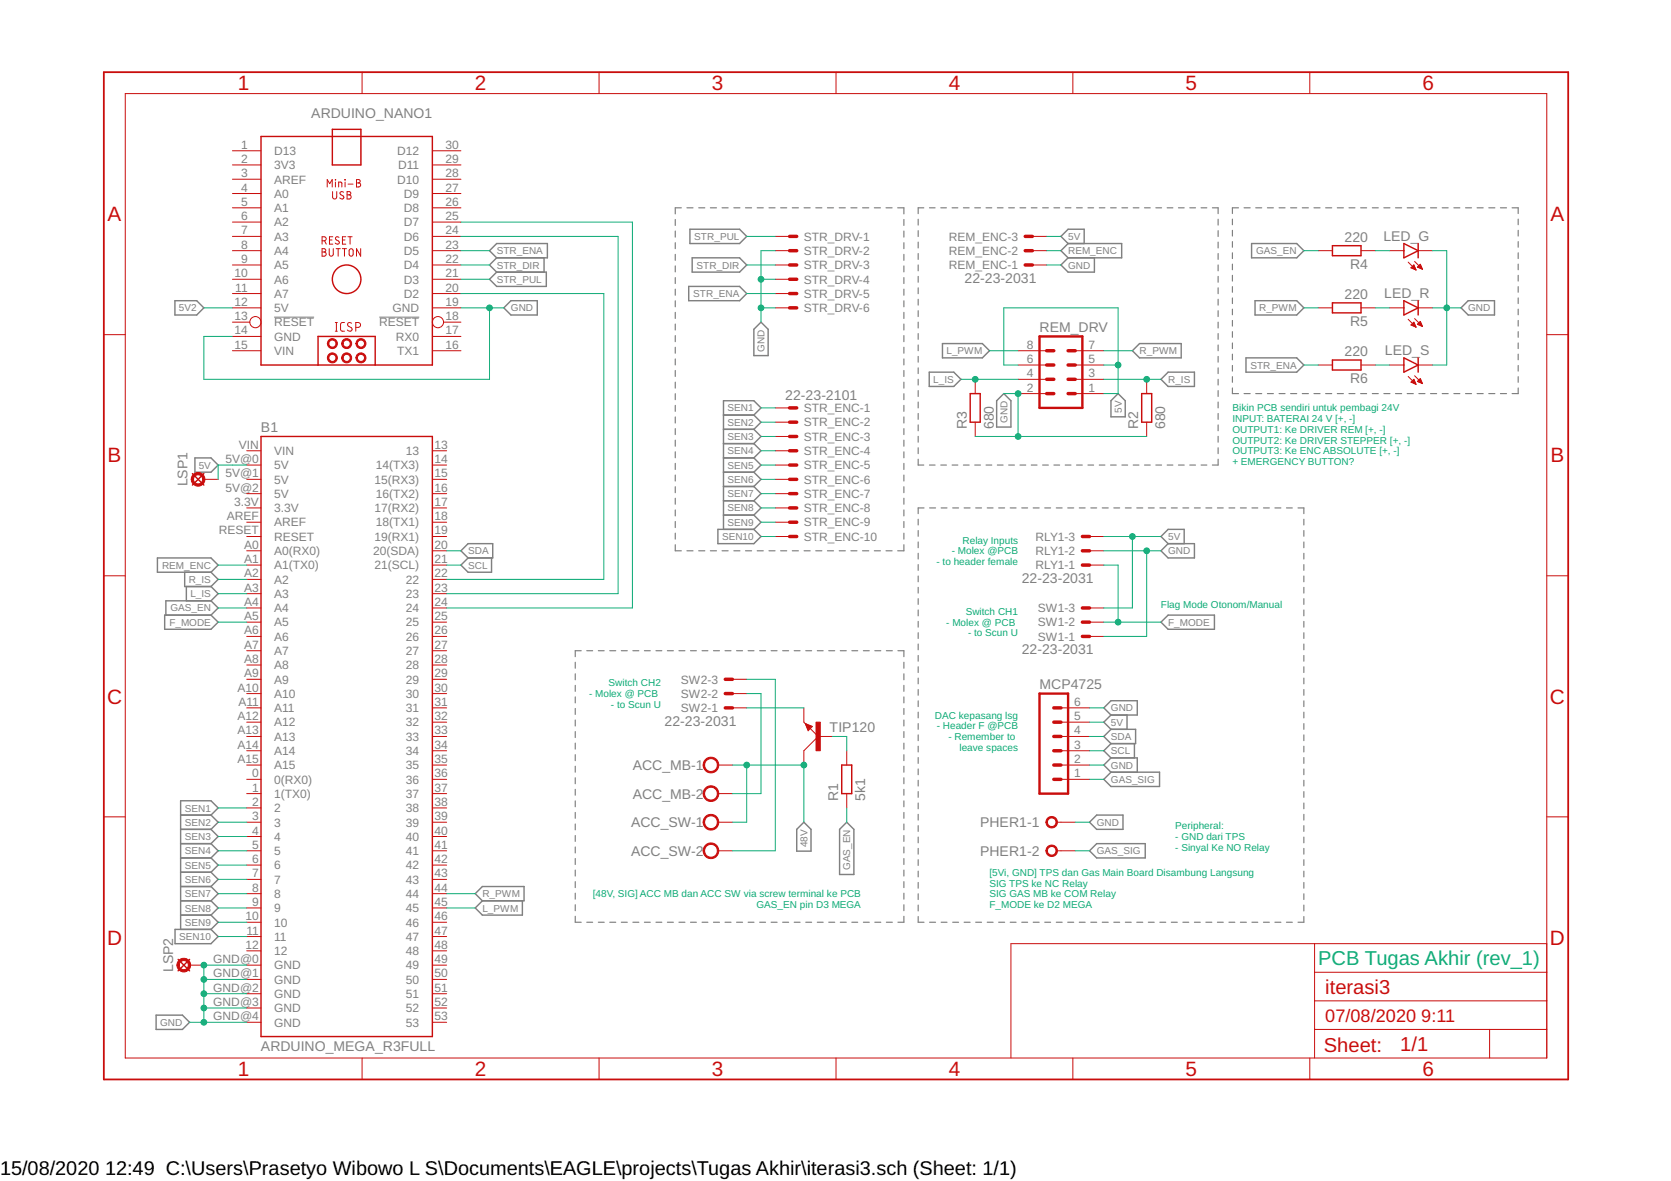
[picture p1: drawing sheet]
<svg xmlns="http://www.w3.org/2000/svg" width="297mm" height="210mm" viewBox="0 0 297 210" stroke-linecap="round" stroke-linejoin="round" font-family="sans-serif">
<g fill="none" stroke="#808080" stroke-width=".21">
<path d="M120 39v1.1M121.1 36.9h-1.1v1.1M122.1 36.9h1.1M124.2 36.9h1.1M126.3 36.9h1.1M128.4 36.9h1M130.5 36.9h1M132.5 36.9h1.1M134.6 36.9h1.1M136.7 36.9h1.1M138.8 36.9h1M140.8 36.9h1.1"/>
<path d="M142.9 36.9h1.1M145 36.9h1.1M147.1 36.9h1.1M149.2 36.9h1.1M151.3 36.9h1M153.3 36.9h1.1M155.4 36.9h1.1M157.5 36.9h1.1M159.6 36.9h1.1v1.1M160.7 39v1.1M163.2 39v1M164.2 36.9h-1v1.1"/>
<path d="M165.2 36.9h1M167.2 36.9h1M169.2 36.9h1.1M171.3 36.9h1M173.3 36.9h1M175.3 36.9h1M177.3 36.9h1M179.3 36.9h1M181.3 36.9h1M183.3 36.9h1M185.3 36.9h1.1M187.3 36.9h1.1"/>
<path d="M189.4 36.9h1M191.4 36.9h1M193.4 36.9h1M195.4 36.9h1M197.4 36.9h1M199.4 36.9h1M201.4 36.9h1.1M203.5 36.9h1M205.5 36.9h1M207.5 36.9h1M209.5 36.9h1M211.5 36.9h1"/>
<path d="M213.5 36.9h1M215.5 36.9h1v1.1M216.5 39v1M219.1 38.9v1M220.2 36.9h-1.1v1.1M221.1 36.9h1.1M223.2 36.9h1.1M225.3 36.9h1.1M227.4 36.9h1M229.4 36.9h1.1M231.5 36.9h1.1M233.6 36.9h1.1"/>
<path d="M235.6 36.9h1.1M237.7 36.9h1.1M239.8 36.9h1.1M241.9 36.9h1M243.9 36.9h1.1M246 36.9h1.1M248.1 36.9h1.1M250.1 36.9h1.1M252.2 36.9h1.1M254.3 36.9h1.1M256.4 36.9h1M258.4 36.9h1.1"/>
<path d="M260.5 36.9h1.1M262.6 36.9h1.1M264.6 36.9h1.1M266.7 36.9h1.1M268.8 36.9h1.1v1.1M269.9 38.9v1M120 41.1v1M120 43.1v1.1M120 45.2v1.1M120 47.3v1M120 49.3v1.1M120 51.4v1.1"/>
<path d="M120 53.5v1M120 55.5v1.1M120 57.6v1.1M120 59.6v1.1M160.7 41.1v1M160.7 43.1v1.1M160.7 45.2v1.1M160.7 47.3v1M160.7 49.3v1.1M160.7 51.4v1.1M160.7 53.5v1M160.7 55.5v1.1"/>
<path d="M160.7 57.6v1.1M160.7 59.6v1.1M163.2 41v1M163.2 43v1.1M163.2 45.1v1M163.2 47.1v1M163.2 49.1v1.1M163.2 51.2v1M163.2 53.2v1M163.2 55.2v1.1M163.2 57.3v1M163.2 59.3v1"/>
<path d="M216.5 41v1M216.5 43v1.1M216.5 45.1v1M216.5 47.1v1M216.5 49.1v1.1M216.5 51.2v1M216.5 53.2v1M216.5 55.2v1.1M216.5 57.3v1M216.5 59.3v1M219.1 40.9v1.1M219.1 42.9v1"/>
<path d="M219.1 44.9v1.1M219.1 46.9v1M219.1 48.9v1.1M219.1 50.9v1M219.1 53v1M219.1 54.9v1M219.1 57v1M219.1 58.9v1M269.9 40.9v1.1M269.9 42.9v1M269.9 44.9v1.1M269.9 46.9v1"/>
<path d="M269.9 48.9v1.1M269.9 50.9v1M269.9 53v1M269.9 54.9v1M269.9 57v1M269.9 58.9v1M120 61.7v1.1M120 63.8v1.1M120 65.8v1.1M120 67.9v1.1M120 70v1M120 72.1v1"/>
<path d="M120 74.1v1.1M120 76.2v1M120 78.2v1.1M160.7 61.7v1.1M160.7 63.8v1.1M160.7 65.8v1.1M160.7 67.9v1.1M160.7 70v1M160.7 72.1v1M160.7 74.1v1.1M160.7 76.2v1M160.7 78.2v1.1"/>
<path d="M163.2 61.3v1M163.2 63.4v1M163.2 65.4v1M163.2 67.4v1M163.2 69.4v1.1M163.2 71.5v1M163.2 73.5v1M163.2 75.5v1.1M163.2 77.6v1M163.2 79.6v1M216.5 61.3v1M216.5 63.4v1"/>
<path d="M216.5 65.4v1M216.5 67.4v1M216.5 69.4v1.1M216.5 71.5v1M216.5 73.5v1M216.5 75.5v1.1M216.5 77.6v1M216.5 79.6v1M219.1 61v1M219.1 62.9v1M219.1 65v1M219.1 67v.9"/>
<path d="M219.1 69v1h1.1M221.1 70h1.1M223.2 70h1.1M225.3 70h1.1M227.4 70h1M229.4 70h1.1M231.5 70h1.1M233.6 70h1.1M235.6 70h1.1M237.7 70h1.1M239.8 70h1.1M241.9 70h1"/>
<path d="M243.9 70h1.1M246 70h1.1M248.1 70h1.1M250.1 70h1.1M252.2 70h1.1M254.3 70h1.1M256.4 70h1M258.4 70h1.1M260.5 70h1.1M262.6 70h1.1M264.6 70h1.1M266.7 70h1.1"/>
<path d="M269.9 61v1M269.9 62.9v1M269.9 65v1M269.9 67v.9M269.9 69v1h-1.1M120 80.3v1.1M120 82.4v1M120 84.4v1.1M120 86.5v1.1M120 88.6v1M120 90.6v1.1M120 92.7v1.1"/>
<path d="M120 94.8v1M120 96.8v1.1h1.1M122.1 97.9h1.1M124.2 97.9h1.1M126.3 97.9h1.1M128.4 97.9h1M130.5 97.9h1M132.5 97.9h1.1M134.6 97.9h1.1M136.7 97.9h1.1M138.8 97.9h1M140.8 97.9h1.1"/>
<path d="M142.9 97.9h1.1M145 97.9h1.1M147.1 97.9h1.1M149.2 97.9h1.1M151.3 97.9h1M153.3 97.9h1.1M155.4 97.9h1.1M157.5 97.9h1.1M160.7 80.3v1.1M160.7 82.4v1M160.7 84.4v1.1M160.7 86.5v1.1"/>
<path d="M160.7 88.6v1M160.7 90.6v1.1M160.7 92.7v1.1M160.7 94.8v1M160.7 96.8v1.1h-1.1M163.2 81.6v1.1h1M163.2 92.3v1M163.2 94.3v1M163.2 96.3v1M163.2 98.3v1.1M164.3 90.3h-1.1v1M165.2 82.7h1"/>
<path d="M165.2 90.3h1.1M167.2 82.7h1M167.3 90.3h1M169.2 82.7h1.1M169.4 90.3h1M171.3 82.7h1M171.4 90.3h1M173.3 82.7h1M173.4 90.3h1.1M175.3 82.7h1M175.5 90.3h1M177.3 82.7h1"/>
<path d="M177.5 90.3h1.1M179.3 82.7h1M179.6 90.3h1M181.3 82.7h1M181.6 90.3h1.1M183.3 82.7h1M183.7 90.3h1M185.3 82.7h1.1M185.7 90.3h1.1M187.3 82.7h1.1M187.8 90.3h1M189.4 82.7h1"/>
<path d="M189.8 90.3h1.1M191.4 82.7h1M191.9 90.3h1M193.4 82.7h1M193.9 90.3h1M195.4 82.7h1M195.9 90.3h1.1M197.4 82.7h1M198 90.3h1M199.4 82.7h1M200 90.3h1.1M201.4 82.7h1.1"/>
<path d="M202.1 90.3h1M203.5 82.7h1M204.1 90.3h1.1M205.5 82.7h1M206.2 90.3h1M207.5 82.7h1M208.2 90.3h1.1M209.5 82.7h1M210.3 90.3h1M211.5 82.7h1M212.3 90.3h1.1M213.5 82.7h1"/>
<path d="M214.4 90.3h1M216.4 90.3h1M216.5 81.6v1.1h-1M218.5 90.3h1M220.5 90.3h1.1M222.5 90.3h1.1M224.6 90.3h1M226.6 90.3h1.1M228.7 90.3h1M230.7 90.3h1.1v1M231.8 92.3v1M231.8 94.3v1"/>
<path d="M231.8 96.3v1M231.8 98.3v1.1M102.3 117.7v1.1M102.3 119.8v1M103.3 115.7h-1v1M104.3 115.7h1M106.4 115.7h1M108.4 115.7h1.1M110.4 115.7h1.1M112.5 115.7h1.1M114.6 115.7h1M116.6 115.7h1"/>
<path d="M118.6 115.7h1.1M120.7 115.7h1.1M122.7 115.7h1.1M124.8 115.7h1M126.8 115.7h1.1M128.9 115.7h1M130.9 115.7h1.1M133 115.7h1M135 115.7h1.1M137.1 115.7h1M139.1 115.7h1.1M141.2 115.7h1"/>
<path d="M143.2 115.7h1.1M145.3 115.7h1M147.3 115.7h1.1M149.4 115.7h1M151.4 115.7h1.1M153.5 115.7h1M155.5 115.7h1.1M157.6 115.7h1M159.6 115.7h1.1v1M160.7 117.7v1.1M160.7 119.8v1M163.2 100.4v1"/>
<path d="M163.2 102.4v1M163.2 104.4v1M163.2 106.4v1M163.2 108.4v1.1M163.2 110.4v1.1M163.2 112.5v1M163.2 114.5v1M163.2 116.5v1M163.2 118.5v1M231.8 100.4v1M231.8 102.4v1M231.8 104.4v1"/>
<path d="M231.8 106.4v1M231.8 108.4v1.1M231.8 110.4v1.1M231.8 112.5v1M231.8 114.5v1M231.8 116.5v1M231.8 118.5v1M102.3 121.8v1.1M102.3 123.9v1M102.3 125.9v1.1M102.3 128v1M102.3 130v1.1"/>
<path d="M102.3 132.1v1M102.3 134.1v1.1M102.3 136.2v1M102.3 138.2v1.1M160.7 121.8v1.1M160.7 123.9v1M160.7 125.9v1.1M160.7 128v1M160.7 130v1.1M160.7 132.1v1M160.7 134.1v1.1M160.7 136.2v1"/>
<path d="M160.7 138.2v1.1M163.2 120.5v1M163.2 122.6v1M163.2 124.6v1M163.2 126.6v1M163.2 128.6v1M163.2 130.6v1M163.2 132.6v1M163.2 134.6v1.1M163.2 136.7v1M163.2 138.7v1M231.8 120.5v1"/>
<path d="M231.8 122.6v1M231.8 124.6v1M231.8 126.6v1M231.8 128.6v1M231.8 130.6v1M231.8 132.6v1M231.8 134.6v1.1M231.8 136.7v1M231.8 138.7v1M102.3 140.3v1M102.3 142.3v1.1M102.3 144.4v1"/>
<path d="M102.3 146.5v1M102.3 148.5v1M102.3 150.5v1.1M102.3 152.6v1M102.3 154.6v1.1M102.3 156.7v1.1M102.3 158.7v1.1M160.7 140.3v1M160.7 142.3v1.1M160.7 144.4v1M160.7 146.5v1M160.7 148.5v1"/>
<path d="M160.7 150.5v1.1M160.7 152.6v1M160.7 154.6v1.1M160.7 156.7v1.1M160.7 158.7v1.1M163.2 140.7v1M163.2 142.7v1M163.2 144.7v1.1M163.2 146.7v1.1M163.2 148.8v1M163.2 150.8v1M163.2 152.8v1"/>
<path d="M163.2 154.8v1.1M163.2 156.8v1.1M163.2 158.9v1M231.8 140.7v1M231.8 142.7v1M231.8 144.7v1.1M231.8 146.7v1.1M231.8 148.8v1M231.8 150.8v1M231.8 152.8v1M231.8 154.8v1.1M231.8 156.8v1.1"/>
<path d="M231.8 158.9v1M102.3 162.9v1h1M102.3 160.8v1.1M104.3 163.9h1M106.4 163.9h1M108.4 163.9h1.1M110.4 163.9h1.1M112.5 163.9h1.1M114.6 163.9h1M116.6 163.9h1M118.6 163.9h1.1M120.7 163.9h1.1"/>
<path d="M122.7 163.9h1.1M124.8 163.9h1M126.8 163.9h1.1M128.9 163.9h1M130.9 163.9h1.1M133 163.9h1M135 163.9h1.1M137.1 163.9h1M139.1 163.9h1.1M141.2 163.9h1M143.2 163.9h1.1M145.3 163.9h1"/>
<path d="M147.3 163.9h1.1M149.4 163.9h1M151.4 163.9h1.1M153.5 163.9h1M155.5 163.9h1.1M157.6 163.9h1M160.7 162.9v1h-1.1M160.7 160.8v1.1M163.2 160.9v1M163.2 162.9v1h1.1M165.2 163.9h1.1M167.3 163.9h1"/>
<path d="M169.4 163.9h1M171.4 163.9h1M173.4 163.9h1.1M175.5 163.9h1M177.5 163.9h1.1M179.6 163.9h1M181.6 163.9h1.1M183.7 163.9h1M185.7 163.9h1.1M187.8 163.9h1M189.8 163.9h1.1M191.9 163.9h1"/>
<path d="M193.9 163.9h1M195.9 163.9h1.1M198 163.9h1M200 163.9h1.1M202.1 163.9h1M204.1 163.9h1.1M206.2 163.9h1M208.2 163.9h1.1M210.3 163.9h1M212.3 163.9h1.1M214.4 163.9h1M216.4 163.9h1"/>
<path d="M218.5 163.9h1M220.5 163.9h1.1M222.5 163.9h1.1M224.6 163.9h1M226.6 163.9h1.1M228.7 163.9h1M231.8 160.9v1M231.8 162.9v1h-1.1"/>
</g>
<path d="M48.7 56.4h7.1M67.4 56.4h7.1" fill="none" stroke="#808080" stroke-width=".18"/>
<g fill="none" stroke="#808080" stroke-width=".25">
<path d="M31.1 53.4h3.9l1.2 1.3-1.2 1.3h-3.9zM87 44.6l1.3-1.3h9v2.5h-9zM88.3 48.4h8.8v2.5h-8.8l-1.3-1.3zM88.3 45.8l-1.3 1.3 1.3 1.3M89.6 54.7l1.2-1.3h4.7v2.6h-4.7zM96.7 45.8v2.6M122.4 50.9h9.1l1.2 1.3-1.2 1.2h-9.1zM122.6 40.7h8.9l1.2 1.3-1.2 1.3h-8.9zM123 45.8h8.5l1.2 1.3-1.2 1.3h-8.5zM135.3 57.3l1.2 1.2v4.7h-2.5v-4.7zM189.9 43.3l-1.3-1.3 1.3-1.3h2.8v2.6M189.9 43.3h9.5v2.5h-9.5"/>
<path d="M189.9 45.8l-1.3 1.3 1.3 1.3h4.6v-2.6M189.9 43.3l-1.3 1.3 1.3 1.2M222.5 43.3h8l1.3 1.3-1.3 1.2h-8zM223.1 53.4h7.4l1.3 1.3-1.3 1.3h-7.4zM261 53.4h4.7v2.6h-4.7l-1.3-1.3zM128.6 73.8h5.4M128.6 76.3h5.4M128.6 78.8h5.4M134 78.8l1.3 1.3-1.3 1.3M134 73.8l1.3-1.3-1.3-1.3h-5.4v22.9M134 73.8l1.3 1.2-1.3 1.3M134 76.3l1.3 1.3-1.3 1.2"/>
<path d="M165.2 66.1h4.3l1.3 1.3-1.3 1.3h-4.3zM167.5 61.1h7.1l1.3 1.2-1.3 1.3h-7.1zM178.4 70l1.3 1.2v4.7h-2.5v-4.7zM198.8 70l1.2 1.2v2.9h-2.5v-2.9zM202.6 61.1h7.4v2.5h-7.4l-1.3-1.3zM206.4 67.4l1.2-1.3h4.7v2.6h-4.7zM221.5 63.6h9l1.3 1.3-1.3 1.2h-9zM28 99.2h9.5l1.3 1.2-1.3 1.3h-9.5zM34.6 81.4h2.9l1.3 1.3-1.3 1.2h-2.9zM81.9 97.9l1.3-1.3h4.4v2.6h-4.4zM83.2 99.2l-1.3 1.2 1.3 1.3h4.2v-2.5M127.6 94.1h6.4l1.3 1.3-1.3 1.2h-6.4z"/>
<path d="M128.6 83.9h5.4M128.6 81.4h5.4M128.6 86.5h5.4M128.6 89h5.4M128.6 91.5h5.4M134 81.4l1.3 1.3-1.3 1.2M134 83.9l1.3 1.3-1.3 1.3M134 86.5l1.3 1.2-1.3 1.3M134 89l1.3 1.3-1.3 1.2M134 91.5l1.3 1.3-1.3 1.3M207.6 96.6l-1.2-1.2 1.2-1.3h2.9v2.5M207.6 96.6h4.7v2.6h-4.7l-1.2-1.3z"/>
<path d="M29.3 109.3h8.2l1.3 1.3-1.3 1.2h-8.2zM32.8 101.7v2.5h4.7M33.1 104.2v2.6M37.5 104.2l1.3 1.3-1.3 1.3M37.5 106.8l1.3 1.3-1.3 1.2M37.5 106.8h-8v2.5M37.5 101.7l1.3 1.3-1.3 1.2M206.4 110.6l1.2-1.3h8.3v2.5h-8.3zM196.2 125.8l1.3-1.3h4.7v2.6h-4.7zM197.5 127.1l-1.3 1.3 1.3 1.2M197.5 129.6h4.4v2.6h-4.4M197.5 134.7l-1.3 1.3 1.3 1.2"/>
<path d="M197.5 134.7h4.7v2.5M197.5 137.2h8.6v2.6h-8.6l-1.3-1.3zM197.5 129.6l-1.3 1.3 1.3 1.3M197.5 132.2l-1.3 1.2 1.3 1.3M200.3 127.1v2.5M201.7 132.2v2.5M32.1 144.9h5.4M32.1 147.4h5.4M32.1 149.9h5.4M32.1 152.5h5.4M32.1 157.6h5.4M32.1 155h5.4"/>
<path d="M37.5 144.9l1.3 1.2-1.3 1.3M37.5 144.9l1.3-1.3-1.3-1.3h-5.4v22.9M37.5 147.4l1.3 1.3-1.3 1.2M37.5 149.9l1.3 1.3-1.3 1.3M37.5 152.5l1.3 1.3-1.3 1.2M37.5 155l1.3 1.3-1.3 1.3M37.5 157.6l1.3 1.2-1.3 1.3M84.5 158.8l1.2-1.2h7.5v2.5h-7.5zM142.9 146.1l1.3 1.3v3.9h-2.6v-3.9zM150.5 146.1l1.3 1.3v8h-2.6v-8zM193.7 146.1l1.2-1.2h4.7v2.5h-4.7zM193.7 151.2l1.2-1.3h8.7v2.6h-8.7z"/>
<path d="M31.1 165.2h6.4l1.3 1.3-1.3 1.2h-6.4zM32.1 160.1h5.4M32.1 162.6h5.4M37.5 160.1l1.3 1.3-1.3 1.2M37.5 162.6l1.3 1.3-1.3 1.3M85.7 160.1l-1.2 1.3 1.2 1.2h7.2v-2.5M27.7 180.4h4.7l1.3 1.3-1.3 1.3h-4.7z"/>
</g>
<path d="M184.8 59.8h7.6v12.7h-7.6zM184.8 123.3h5.1v17.8h-5.1z" fill="none" stroke="#c90d0c" stroke-width=".42"/>
<g fill="none" stroke="#c90d0c" stroke-width=".61">
<path d="M140.4 47.1h1.2M140.4 44.6h1.2M140.4 42h1.2M140.4 49.6h1.2M140.4 52.2h1.2M140.4 54.7h1.2M182.2 47.1h1.3M182.2 44.6h1.3M182.2 42h1.3M140.4 72.5h1.2M140.4 75h1.2M140.4 77.6h1.2"/>
<path d="M186.1 64.9h1.2M186.1 67.4h1.2M186.1 70h1.2M186.1 62.3h1.2M189.9 64.9h1.2M189.9 67.4h1.2M189.9 70h1.2M189.9 62.3h1.2M140.4 95.4h1.2M140.4 80.1h1.2M140.4 82.7h1.2M140.4 85.2h1.2"/>
<path d="M140.4 87.7h1.2M140.4 90.3h1.2M140.4 92.8h1.2M192.4 97.9h1.3M192.4 95.4h1.3M192.4 113.1h1.3M192.4 110.6h1.3M192.4 108.1h1.3M192.4 100.4h1.3M128.9 125.8h1.3M128.9 123.3h1.3M128.9 120.7h1.3"/>
<path d="M187.3 133.4h1.3M187.3 136h1.3M187.3 138.5h1.3M187.3 128.4h1.3M187.3 130.9h1.3M187.3 125.8h1.3"/>
</g>
<g fill="none" stroke="#c90d0c" stroke-width=".18">
<path d="M22.3 16.6h252.7v171.4h-252.7zM64.4 12.8v3.8M106.5 12.8v3.8M148.6 12.8v3.8M190.7 12.8v3.8M232.8 12.8v3.8M41.3 39.5h5.1M41.3 36.9h5.1M41.3 34.4h5.1M41.3 31.9h5.1M41.3 29.3h5.1M41.3 26.8h5.1"/>
<path d="M58.2 33.2v-1.3l.4 .7 .5-.7v1.3M59.1 34.1v.9a.37 .37 0 0 0 .4 .4 .37 .37 0 0 0 .4-.4v-.9M59.6 31.9l.1 .1zM59.6 32.4v.8M60.2 33.2v-.8l.5 .1 .1 .7M61.1 34.2l-.5-.1-.2 .2 .2 .3 .4 .2a.32 .32 0 0 1 0 .5 .32 .32 0 0 1-.5 0l-.1-.1M61.3 31.9l.1 .1zM61.3 32.4v.8M61.7 34.1l.6 .1 .1 .2-.3 .2a.37 .37 0 0 1 .3 .4 .37 .37 0 0 1-.3 .4h-.4zM61.7 34.6h.4M61.9 32.7h.9M63.4 31.9l.6 .1v.3l-.2 .2a.36 .36 0 0 1 .3 .4 .36 .36 0 0 1-.3 .3h-.4z"/>
<path d="M63.4 32.5h.4M76.9 39.5h5M76.9 36.9h5M76.9 34.4h5M76.9 31.9h5M76.9 29.3h5M76.9 26.8h5M18.5 59.5h3.8M41.3 59.8h5.1M41.3 57.3h3.1M41.3 54.7h5.1M41.3 52.2h5.1"/>
<path d="M41.3 49.6h5.1M41.3 47.1h5.1M41.3 44.6h5.1M41.3 42h5.1M57.3 42.8h.3a.36 .36 0 0 0 .4-.4 .36 .36 0 0 0-.4-.3h-.3v1.3M57.3 44.2l.5 .1v.4l-.2 .1a.37 .37 0 0 1 .4 .4 .37 .37 0 0 1-.4 .3h-.3zM57.3 44.8h.3M57.7 42.8l.3 .6M58.5 44.2v1a.36 .36 0 0 0 .4 .3 .36 .36 0 0 0 .3-.3v-1M58.6 42.7h.4M59.2 42.1h-.6v1.3h.6M59.6 58.9h.4"/>
<path d="M59.6 57.3h.4M59.8 44.2h.7M59.8 57.3v1.6M60.1 44.2v1.3M60.3 42.2l-.5-.1-.2 .3 .2 .2 .4 .2a.33 .33 0 0 1 0 .5 .33 .33 0 0 1-.5 0l-.1-.1M60.9 44.2h.7M60.9 42.7h.4M61.2 57.3h-.5l-.2 .4 .1 1 .1 .1 .5 .1M61.2 44.2v1.3M61.5 42.1h-.6v1.3h.6M61.8 42.1h.8M62.2 44.3l.2-.1 .4 .2v.8a.36 .36 0 0 1-.4 .3 .36 .36 0 0 1-.3-.3z"/>
<path d="M62.2 42.1v1.3M62.5 57.4a.39 .39 0 0 0-.6 0 .39 .39 0 0 0 .1 .6l.4 .2a.39 .39 0 0 1 .1 .6 .39 .39 0 0 1-.6 0l-.2-.1M63.2 58.2h.5a.43 .43 0 0 0 .4-.4 .43 .43 0 0 0-.4-.5h-.5v1.6M64.1 44.2v1.3l-.7-1.3v1.3M76.9 59.8h5M76.9 54.7h5M76.9 52.2h5M76.9 49.6h5M76.9 47.1h5M76.9 44.6h5M76.9 42h5M78.8 57.3h3.1"/>
<path d="M137.8 54.7h2.6M137.8 52.2h2.6M137.8 49.6h2.6M137.8 47.1h2.6M137.8 44.6h2.6M137.8 42h2.6M183.5 47.1h2.6M183.5 44.6h2.6M183.5 42h2.6M234.3 54.7h2.6M234.3 44.6h2.6M241.9 54.7h2.6"/>
<path d="M241.9 44.6h2.6M247 54.7h2.6M247 44.6h2.6M250.3 46.6l1.4 1.4M250.3 56.7l1.4 1.4M250.8 47.6l.9 .4M250.8 47.6h.7M250.8 57.8l.5-.5 .4 .8zM250.8 57.7h.7M251 47.5h.5M251 57.6h.5M251 57.9h.6"/>
<path d="M251.1 47.4h.3M251.1 57.5h.3M251.1 47.7h.5M251.2 47.2h.2M251.2 57.4h.2M251.3 47.1h.1M251.3 58h.3M251.3 47.1l-.5 .5M251.3 47.1l.4 .9M251.4 47.9h.3M251.5 46.5l1.4 1.4M251.5 56.6l1.4 1.4"/>
<path d="M251.6 58.1h.1M251.7 48h.1M252 47.5h.7M252 47.5l.5-.5 .4 .9zM252 57.6h.7M252.1 47.4h.5M252.1 54.7h2.5M252.1 44.6h2.5M252.1 57.5h.5M252.2 47.2h.4M252.2 57.7h.5M252.2 57.4h.4"/>
<path d="M252.3 47.6h.5M252.3 47.1h.2M252.3 57.3h.2M252.4 47h.1M252.5 57.9h.3M252.5 57.1l-.5 .5 .9 .4M252.5 57.1l.4 .9M252.5 57.1h.1M252.5 47.7h.3M252.8 58h.1M252.8 47.9h.1M275 59.5h3.8"/>
<path d="M41.3 62.3h5.1M76.9 62.3h5M137.8 72.5h2.6M137.8 75h2.6M137.8 77.6h2.6M173.4 67.4v2.6M173.4 75v2.6M181 70h5.1M181 67.4h5.1M181 64.9h5.1M181 62.3h5.1M191.1 70h5.1"/>
<path d="M191.1 67.4h5.1M191.1 64.9h5.1M191.1 62.3h5.1M203.8 67.4v2.6M203.8 75v2.6M234.3 64.9h2.6M241.9 64.9h2.6M247 64.9h2.6M250.3 66.9l1.4 1.4M250.8 67.9l.5-.5 .4 .9zM250.9 67.9h.6M251 68h.6"/>
<path d="M251 67.8h.5M251.1 67.6h.3M251.2 67.5h.2M251.3 68.1h.3M251.5 66.8l1.4 1.4M251.5 68.2h.2M252 67.8l.5-.5 .4 .9zM252 67.8h.7M252.1 64.9h2.5M252.1 67.9h.6M252.1 67.6h.5M252.2 67.5h.4"/>
<path d="M252.4 67.4h.1M252.4 68h.4M252.7 68.1h.1M36.2 85.2h2.6M43.9 97.9h2.5M43.9 95.4h2.5M43.9 80.1h2.5M43.9 82.7h2.5M43.9 85.2h2.5M43.9 87.7h2.5M43.9 90.3h2.5M43.9 92.8h2.5"/>
<path d="M76.9 97.9h2.5M76.9 95.4h2.5M76.9 80.1h2.5M76.9 82.7h2.5M76.9 85.2h2.5M76.9 87.7h2.5M76.9 90.3h2.5M76.9 92.8h2.5M137.8 95.4h2.6M137.8 80.1h2.6M137.8 82.7h2.6M137.8 85.2h2.6"/>
<path d="M137.8 87.7h2.6M137.8 90.3h2.6M137.8 92.8h2.6M193.7 97.9h2.5M193.7 95.4h2.5M18.5 102.3h3.8M43.9 113.1h2.5M43.9 110.6h2.5M43.9 108.1h2.5M43.9 100.4h2.5M43.9 103h2.5M43.9 105.5h2.5"/>
<path d="M43.9 115.7h2.5M43.9 118.2h2.5M76.9 113.1h2.5M76.9 110.6h2.5M76.9 108.1h2.5M76.9 100.4h2.5M76.9 103h2.5M76.9 105.5h2.5M76.9 115.7h2.5M76.9 118.2h2.5M193.7 113.1h2.5M193.7 110.6h2.5"/>
<path d="M193.7 108.1h2.5M193.7 100.4h2.5M275 102.3h3.8M43.9 138.5h2.5M43.9 136h2.5M43.9 133.4h2.5M43.9 130.9h2.5M43.9 128.4h2.5M43.9 125.8h2.5M43.9 123.3h2.5M43.9 120.7h2.5M76.9 138.5h2.5"/>
<path d="M76.9 136h2.5M76.9 133.4h2.5M76.9 130.9h2.5M76.9 128.4h2.5M76.9 125.8h2.5M76.9 123.3h2.5M76.9 120.7h2.5M127.7 136h2.5M130.2 125.8h2.5M130.2 123.3h2.5M130.2 120.7h2.5M142.9 125.8v2.6l.4 .3"/>
<path d="M143.2 128.6l1.2 .5-.7 .8zM143.8 129.2l1.6 1.7M145.4 130.9h2.6M145.4 130.9l-2.5 2.5v2.6M150.5 133.4v2.6M188.6 138.5h5.1M188.6 136h5.1M188.6 133.4h5.1M188.6 130.9h5.1M188.6 128.4h5.1M188.6 125.8h5.1M18.5 145.2h3.8"/>
<path d="M43.9 146.1h2.5M43.9 151.2h2.5M43.9 141.1h2.5M43.9 143.6h2.5M43.9 148.7h2.5M43.9 153.8h2.5M43.9 156.3h2.5M43.9 158.8h2.5M76.9 146.1h2.5M76.9 151.2h2.5M76.9 141.1h2.5M76.9 143.6h2.5"/>
<path d="M76.9 148.7h2.5M76.9 153.8h2.5M76.9 156.3h2.5M76.9 158.8h2.5M127.7 146.1h2.5M127.7 151.2h2.5M127.7 141.1h2.5M150.5 141.1v2.5M187.8 146.1h3.3M187.8 151.2h3.3M275 145.2h3.8M33.7 171.5h2.5"/>
<path d="M43.9 161.4h2.5M43.9 163.9h2.5M43.9 166.5h2.5M43.9 169h2.5M43.9 171.5h2.5M43.9 174.1h2.5M43.9 176.6h2.5M43.9 179.2h2.5M76.9 161.4h2.5M76.9 163.9h2.5M76.9 166.5h2.5M76.9 169h2.5"/>
<path d="M76.9 171.5h2.5M76.9 174.1h2.5M76.9 176.6h2.5M76.9 179.2h2.5M233.7 167.7v20.3M233.7 177.9h41.3M233.7 172.8h41.3M275 167.7h-95.3v20.3M43.9 181.7h2.5M64.4 188v3.9M76.9 181.7h2.5M106.5 188v3.9"/>
<path d="M148.6 188v3.9M190.7 188v3.9M232.8 188v3.9M233.7 183h41.3M264.8 183v5"/>
<circle cx="45.4" cy="57.3" r=".99"/>
<circle cx="77.9" cy="57.3" r=".99"/>
</g>
<g fill="#c90d0c" stroke="#c90d0c" stroke-width=".18">
<path d="M186.3 145.3a1.03 1.03 0 0 1 1.6 .4 1.03 1.03 0 0 1-.7 1.4 1.03 1.03 0 0 1-1.3-1h.3a.76 .76 0 0 1 1-.7 .76 .76 0 0 1 .3 1.3 .76 .76 0 0 1-1.3-.3v-.3h-.3l.2-.5z" fill-rule="evenodd"/>
<path d="M186.3 150.4a1.03 1.03 0 0 1 1.6 .4 1.03 1.03 0 0 1-.7 1.4 1.03 1.03 0 0 1-1.3-1h.3a.76 .76 0 0 1 1-.7 .76 .76 0 0 1 .3 1.3 .76 .76 0 0 1-1.3-.4v-.2h-.3l.2-.6z" fill-rule="evenodd"/>
<path d="M125.4 135a1.39 1.39 0 0 1 2.2 .3 1.39 1.39 0 0 1-.8 2 1.39 1.39 0 0 1-1.8-1.3h.2a1.14 1.14 0 0 1 1.6-1.1 1.14 1.14 0 0 1 .3 1.9 1.14 1.14 0 0 1-1.8-.5l-.1-.3h-.2l.2-.7z" fill-rule="evenodd"/>
<path d="M125.4 140.1a1.39 1.39 0 0 1 2.2 .2 1.39 1.39 0 0 1-.8 2.1 1.39 1.39 0 0 1-1.8-1.3h.2a1.14 1.14 0 0 1 1.6-1.1 1.14 1.14 0 0 1 .3 1.9 1.14 1.14 0 0 1-1.8-.5l-.1-.3h-.2l.2-.7z" fill-rule="evenodd"/>
<path d="M125.4 145.2a1.39 1.39 0 0 1 2.2 .2 1.39 1.39 0 0 1-.8 2.1 1.39 1.39 0 0 1-1.8-1.4h.2a1.14 1.14 0 0 1 1.6-1 1.14 1.14 0 0 1 .3 1.9 1.14 1.14 0 0 1-1.8-.6l-.1-.3h-.2l.2-.6z" fill-rule="evenodd"/>
<path d="M125.4 150.3a1.39 1.39 0 0 1 2.2 .2 1.39 1.39 0 0 1-.8 2.1 1.39 1.39 0 0 1-1.8-1.4h.2a1.14 1.14 0 0 1 1.6-1.1 1.14 1.14 0 0 1 .3 1.9 1.14 1.14 0 0 1-1.8-.5l-.1-.3h-.2l.2-.7z" fill-rule="evenodd"/>
<path d="M63.5 60.5a.9 .9 0 0 1 1.4 .1 .9 .9 0 0 1-.5 1.3 .9 .9 0 0 1-1.1-.8h.2a.64 .64 0 0 1 .9-.6 .64 .64 0 0 1 .2 1 .64 .64 0 0 1-1-.2l-.1-.2h-.2z" fill-rule="evenodd"/>
<path d="M60.9 63.1a.9 .9 0 0 1 1.5 0 .9 .9 0 0 1-.5 1.4 .9 .9 0 0 1-1.2-.9h.3a.64 .64 0 0 1 .9-.6 .64 .64 0 0 1 .2 1 .64 .64 0 0 1-1.1-.2v-.2h-.3z" fill-rule="evenodd"/>
<path d="M58.4 63.1a.9 .9 0 0 1 1.4 0 .9 .9 0 0 1-.5 1.4 .9 .9 0 0 1-1.1-.9h.2a.64 .64 0 0 1 .9-.6 .64 .64 0 0 1 .2 1 .64 .64 0 0 1-1-.2l-.1-.2h-.2z" fill-rule="evenodd"/>
<path d="M63.5 63.1a.9 .9 0 0 1 1.4 0 .9 .9 0 0 1-.5 1.4 .9 .9 0 0 1-1.1-.9h.2a.64 .64 0 0 1 .9-.6 .64 .64 0 0 1 .2 1 .64 .64 0 0 1-1-.2l-.1-.2h-.2z" fill-rule="evenodd"/>
<path d="M58.4 60.5a.9 .9 0 0 1 1.4 .1 .9 .9 0 0 1-.5 1.3 .9 .9 0 0 1-1.1-.8h.2a.64 .64 0 0 1 .9-.6 .64 .64 0 0 1 .2 1 .64 .64 0 0 1-1-.2l-.1-.2h-.2z" fill-rule="evenodd"/>
<path d="M60.9 60.5a.9 .9 0 0 1 1.5 .1 .9 .9 0 0 1-.5 1.3 .9 .9 0 0 1-1.2-.8h.3a.64 .64 0 0 1 .9-.6 .64 .64 0 0 1 .2 1 .64 .64 0 0 1-1.1-.2v-.2h-.3z" fill-rule="evenodd"/>
<path d="M34.4 84.3a1.22 1.22 0 0 1 1.9 .3 1.22 1.22 0 0 1-.8 1.8 1.22 1.22 0 0 1-1.5-1.2h.4a.81 .81 0 0 1 1.1-.8 .81 .81 0 0 1 .3 1.4 .81 .81 0 0 1-1.4-.4v-.2h-.4v-.3z" fill-rule="evenodd"/>
<path d="M31.9 170.6a1.22 1.22 0 0 1 1.9 .4 1.22 1.22 0 0 1-.8 1.7 1.22 1.22 0 0 1-1.5-1.2h.4a.81 .81 0 0 1 1.1-.7 .81 .81 0 0 1 .2 1.3 .81 .81 0 0 1-1.3-.3v-.3h-.4v-.3z" fill-rule="evenodd"/>
</g>
<g fill="none" stroke="#c90d0c" stroke-width=".25">
<path d="M46.4 24.3h30.5v40.6h-30.5zM59.1 23h5.1v6.3h-5.1zM236.9 43.7h5v1.7h-5zM236.9 53.8h5v1.8h-5zM249.6 43.3l2.5 1.3-2.5 1.2zM249.6 53.4l2.5 1.3-2.5 1.3zM252.1 43.3v2.5M252.1 53.4v2.6M46.4 77.6h30.5v106.6h-30.5zM56.5 64.9v-5.1h10.2v5.1M172.5 70h1.7v5h-1.7zM202.9 70h1.8v5h-1.8z"/>
<path d="M236.9 64h5v1.8h-5zM249.6 63.6l2.5 1.3-2.5 1.2zM252.1 63.6v2.5M34.2 84.2l2 2M36.2 84.2l-2 2M143.3 128.7l.9 .4-.5 .5zM143.3 128.7l.5 .5M143.9 129.1l-.2 .3M149.6 136h1.8v5.1h-1.8zM31.7 170.5l2 2.1M33.7 170.5l-2 2.1"/>
<circle cx="61.6" cy="49.6" r="2.54"/>
</g>
<path d="M145.1 128.4h.7v5h-.7z" fill="#c90d0c" stroke="#c90d0c" stroke-width=".18"/>
<path d="M18.5 12.8h260.3v179.1h-260.3z" fill="none" stroke="#c90d0c" stroke-width=".32"/>
<g fill="none" stroke="#0dab76" stroke-width=".18">
<path d="M81.9 39.5h30.5v68.6h-33M36.2 54.7h5.1M81.9 54.7h7.7M81.9 42h28v63.5h-30.5M81.9 47.1h5.1M81.9 44.6h5.1M81.9 49.6h5.1M81.9 52.2h25.4v50.8h-27.9M87 54.7v12.7h-50.8v-7.6h5.1M132.7 42h5.1M132.7 47.1h5.1M132.7 52.2h5.1"/>
<path d="M135.3 54.7h2.5M135.3 49.6h2.5M137.8 44.6h-2.5v12.7M186.1 42h2.5M186.1 47.1h2.5M186.1 44.6h2.5M231.8 54.7h2.5M231.8 44.6h2.5M244.5 54.7h2.5M244.5 44.6h2.5M254.6 44.6h2.6v20.3h-2.6M254.6 54.7h5.1"/>
<path d="M135.3 77.6h2.5M135.3 72.5h2.5M135.3 75h2.5M170.8 67.4h10.2M173.4 77.6h30.4M175.9 62.3h5.1M178.4 70h2.6v7.6M181 64.9h-2.6v-10.2h20.4v15.3h-2.6M196.2 64.9h2.6M196.2 67.4h10.2M196.2 62.3h5.1M231.8 64.9h2.5"/>
<path d="M244.5 64.9h2.5M43.9 82.7h-5.1v2.5M79.4 97.9h2.5M135.3 95.4h2.5M135.3 82.7h2.5M135.3 80.1h2.5M135.3 85.2h2.5M135.3 87.7h2.5M135.3 90.3h2.5M135.3 92.8h2.5M196.2 95.4h10.2M196.2 97.9h10.2"/>
<path d="M201.3 95.4v12.7h-5.1M203.8 97.9v15.2h-7.6M38.8 108.1h5.1M38.8 100.4h5.1M38.8 110.6h5.1M38.8 103h5.1M38.8 105.5h5.1M79.4 100.4h2.5M196.2 100.4h2.6v10.2M196.2 110.6h10.2M130.2 136h12.7v10.1M132.7 136v10.1h-2.5"/>
<path d="M132.7 123.3h2.6v17.8h-5.1M132.7 125.8h10.2M132.7 120.7h5.1v30.5h-7.6M148 130.9h2.5v2.5M193.7 128.4h2.5M193.7 136h2.5M193.7 125.8h2.5M193.7 130.9h2.5M193.7 133.4h2.5M193.7 138.5h2.5M38.8 146.1h5.1M38.8 151.2h5.1"/>
<path d="M38.8 158.8h5.1M38.8 143.6h5.1M38.8 148.7h5.1M38.8 153.8h5.1M38.8 156.3h5.1M79.4 158.8h5.1M150.5 143.6v2.5M191.1 146.1h2.6M191.1 151.2h2.6M36.2 179.2h7.7M36.2 176.6h7.7M36.2 174.1h7.7"/>
<path d="M38.8 161.4h5.1M38.8 163.9h5.1M38.8 166.5h5.1M43.9 171.5h-7.7v10.2M79.4 161.4h5.1M33.7 181.7h10.2"/>
</g>
<g fill="#0dab76" stroke="#0dab76" stroke-width=".18">
<circle cx="201.3" cy="95.4" r=".51"/>
<circle cx="198.8" cy="64.9" r=".51"/>
<circle cx="203.8" cy="97.9" r=".51"/>
<circle cx="181" cy="70" r=".51"/>
<circle cx="181" cy="77.6" r=".51"/>
<circle cx="87" cy="54.7" r=".51"/>
<circle cx="135.3" cy="49.6" r=".51"/>
<circle cx="135.3" cy="54.7" r=".51"/>
<circle cx="257.2" cy="54.7" r=".51"/>
<circle cx="36.2" cy="179.2" r=".51"/>
<circle cx="36.2" cy="176.6" r=".51"/>
<circle cx="36.2" cy="174.1" r=".51"/>
<circle cx="36.2" cy="181.7" r=".51"/>
<circle cx="36.2" cy="171.5" r=".51"/>
<circle cx="198.8" cy="110.6" r=".51"/>
<circle cx="132.7" cy="136" r=".51"/>
<circle cx="142.9" cy="136" r=".51"/>
<circle cx="203.8" cy="67.4" r=".51"/>
<circle cx="173.4" cy="67.4" r=".51"/>
</g>
<g font-size="3.7" fill="#c90d0c">
<text x="42.3" y="16">1</text>
<text x="84.4" y="16">2</text>
<text x="126.5" y="16">3</text>
<text x="168.6" y="16">4</text>
<text x="210.8" y="16">5</text>
<text x="252.9" y="16">6</text>
<text x="19.1" y="39.3">A</text>
<text x="275.6" y="39.3">A</text>
<text x="19.1" y="82.2">B</text>
<text x="275.6" y="82.2">B</text>
<text x="19" y="125">C</text>
<text x="275.5" y="125">C</text>
<text x="19" y="167.9">D</text>
<text x="275.5" y="167.9">D</text>
<text x="42.3" y="191.2">1</text>
<text x="84.4" y="191.2">2</text>
<text x="126.5" y="191.2">3</text>
<text x="168.6" y="191.2">4</text>
<text x="210.8" y="191.2">5</text>
<text x="252.9" y="191.2">6</text>
</g>
<text font-size="3.6" fill="#0dab76" x="234.3" y="171.5">PCB Tugas Akhir (rev_1)</text>
<g font-size="3.6" fill="#c90d0c">
<text x="235.6" y="176.6">iterasi3</text>
<text x="235.3" y="186.9">Sheet:</text>
<text x="248.9" y="186.8">1/1</text>
</g>
<g font-size="3.5">
<text x="0" y="208.9">15/08/2020</text>
<text x="18.7" y="208.9">12:49 C:\Users\Prasetyo Wibowo L S\Documents\EAGLE\projects\Tugas Akhir\iterasi3.sch (Sheet: 1/1)</text>
</g>
<g font-size="3.2" fill="#c90d0c">
<text x="235.6" y="181.7">07/08/2020</text>
<text x="252.6" y="181.7">9:11</text>
</g>
<g font-size="2.5" fill="#808080">
<text x="55.3" y="20.9">ARDUINO_NANO1</text>
<text x="239" y="43">220</text>
<text x="240" y="47.8">R4</text>
<text x="245.9" y="42.8">LED_G</text>
<text x="171.5" y="50.3">22-23-2031</text>
<text x="239" y="53.2">220</text>
<text x="246.1" y="52.9">LED_R</text>
<text x="184.8" y="59">REM_DRV</text>
<text x="240" y="58">R5</text>
<text x="239" y="63.4">220</text>
<text x="246.2" y="63.1">LED_S</text>
<text x="139.6" y="71.1">22-23-2101</text>
<text x="240" y="68.2">R6</text>
<text x="46.4" y="76.8">B1</text>
<text x="171.9" y="76.3" transform="rotate(-90 171.9 76.3)">R3</text>
<text x="176.7" y="76.3" transform="rotate(-90 176.7 76.3)">680</text>
<text x="202.3" y="76.3" transform="rotate(-90 202.3 76.3)">R2</text>
<text x="207.1" y="76.3" transform="rotate(-90 207.1 76.3)">680</text>
<text x="33.3" y="86.5" transform="rotate(-90 33.3 86.5)">LSP1</text>
<text x="181.6" y="103.6">22-23-2031</text>
<text x="181.6" y="116.3">22-23-2031</text>
<text x="184.8" y="122.5">MCP4725</text>
<text x="118.1" y="129">22-23-2031</text>
<text x="147.5" y="130.1">TIP120</text>
<text x="112.5" y="136.9">ACC_MB-1</text>
<text x="112.5" y="141.9">ACC_MB-2</text>
<text x="149" y="142.3" transform="rotate(-90 149 142.3)">R1</text>
<text x="153.8" y="142.3" transform="rotate(-90 153.8 142.3)">5k1</text>
<text x="112.2" y="147">ACC_SW-1</text>
<text x="174.2" y="147">PHER1-1</text>
<text x="112.2" y="152.1">ACC_SW-2</text>
<text x="174.2" y="152.1">PHER1-2</text>
<text x="30.8" y="172.8" transform="rotate(-90 30.8 172.8)">LSP2</text>
<text x="46.4" y="186.8">ARDUINO_MEGA_R3FULL</text>
</g>
<g font-size="2.1" fill="#808080">
<text x="42.9" y="26.4">1</text>
<text x="42.9" y="29">2</text>
<text x="48.7" y="27.5">D13</text>
<text x="70.6" y="27.5">D12</text>
<text x="79.2" y="29">29</text>
<text x="79.2" y="26.4">30</text>
<text x="42.9" y="31.5">3</text>
<text x="42.9" y="34">4</text>
<text x="48.7" y="30.1">3V3</text>
<text x="48.7" y="32.6">AREF</text>
<text x="48.7" y="35.2">A0</text>
<text x="70.6" y="32.6">D10</text>
<text x="70.8" y="30.1">D11</text>
<text x="71.8" y="35.2">D9</text>
<text x="79.2" y="34">27</text>
<text x="79.2" y="31.5">28</text>
<text x="42.9" y="36.6">5</text>
<text x="42.9" y="39.1">6</text>
<text x="42.9" y="41.7">7</text>
<text x="48.7" y="37.7">A1</text>
<text x="48.7" y="40.2">A2</text>
<text x="71.8" y="40.2">D7</text>
<text x="71.8" y="37.7">D8</text>
<text x="79.2" y="41.7">24</text>
<text x="79.2" y="39.1">25</text>
<text x="79.2" y="36.6">26</text>
<text x="42.9" y="44.2">8</text>
<text x="42.9" y="46.7">9</text>
<text x="48.7" y="42.8">A3</text>
<text x="48.7" y="45.3">A4</text>
<text x="48.7" y="47.9">A5</text>
<text x="71.8" y="47.9">D4</text>
<text x="71.8" y="45.3">D5</text>
<text x="71.8" y="42.8">D6</text>
<text x="79.2" y="46.7">22</text>
<text x="79.2" y="44.2">23</text>
<text x="142.9" y="42.8">STR_DRV-1</text>
<text x="142.9" y="45.3">STR_DRV-2</text>
<text x="142.9" y="47.9">STR_DRV-3</text>
<text x="168.7" y="47.9">REM_ENC-1</text>
<text x="168.7" y="45.3">REM_ENC-2</text>
<text x="168.7" y="42.8">REM_ENC-3</text>
<text x="41.7" y="49.3">10</text>
<text x="41.8" y="51.8">11</text>
<text x="48.7" y="50.4">A6</text>
<text x="48.7" y="52.9">A7</text>
<text x="71.8" y="52.9">D2</text>
<text x="71.8" y="50.4">D3</text>
<text x="79.2" y="51.8">20</text>
<text x="79.2" y="49.3">21</text>
<text x="142.9" y="50.4">STR_DRV-4</text>
<text x="142.9" y="52.9">STR_DRV-5</text>
<text x="41.7" y="54.4">12</text>
<text x="41.7" y="56.9">13</text>
<text x="41.7" y="59.4">14</text>
<text x="48.7" y="55.5">5V</text>
<text x="48.7" y="58">RESET</text>
<text x="67.4" y="58">RESET</text>
<text x="69.8" y="55.5">GND</text>
<text x="79.2" y="59.4">17</text>
<text x="79.2" y="56.9">18</text>
<text x="79.2" y="54.4">19</text>
<text x="142.9" y="55.5">STR_DRV-6</text>
<text x="41.7" y="62">15</text>
<text x="48.7" y="60.6">GND</text>
<text x="48.7" y="63.1">VIN</text>
<text x="70.4" y="60.6">RX0</text>
<text x="70.6" y="63.1">TX1</text>
<text x="79.2" y="62">16</text>
<text x="182.5" y="64.5">6</text>
<text x="182.5" y="62">8</text>
<text x="193.5" y="64.5">5</text>
<text x="193.5" y="62">7</text>
<text x="182.5" y="69.6">2</text>
<text x="182.5" y="67.1">4</text>
<text x="193.5" y="69.6">1</text>
<text x="193.5" y="67.1">3</text>
<text x="142.9" y="73.3">STR_ENC-1</text>
<text x="142.9" y="75.8">STR_ENC-2</text>
<text x="40.1" y="82.3">5V@0</text>
<text x="42.5" y="79.8">VIN</text>
<text x="48.7" y="83.4">5V</text>
<text x="48.7" y="80.9">VIN</text>
<text x="66.8" y="83.4">14(TX3)</text>
<text x="72.2" y="80.9">13</text>
<text x="77.2" y="79.8">13</text>
<text x="77.2" y="82.3">14</text>
<text x="142.9" y="78.3">STR_ENC-3</text>
<text x="142.9" y="80.9">STR_ENC-4</text>
<text x="142.9" y="83.4">STR_ENC-5</text>
<text x="40.1" y="84.8">5V@1</text>
<text x="40.1" y="87.4">5V@2</text>
<text x="41.6" y="89.9">3.3V</text>
<text x="48.7" y="86">5V</text>
<text x="48.7" y="88.5">5V</text>
<text x="66.6" y="86">15(RX3)</text>
<text x="66.8" y="88.5">16(TX2)</text>
<text x="77.2" y="87.4">16</text>
<text x="77.2" y="89.9">17</text>
<text x="77.2" y="84.8">15</text>
<text x="142.9" y="86">STR_ENC-6</text>
<text x="142.9" y="88.5">STR_ENC-7</text>
<text x="38.9" y="95">RESET</text>
<text x="40.3" y="92.5">AREF</text>
<text x="48.7" y="91">3.3V</text>
<text x="48.7" y="93.6">AREF</text>
<text x="66.6" y="91">17(RX2)</text>
<text x="66.8" y="93.6">18(TX1)</text>
<text x="77.2" y="92.5">18</text>
<text x="77.2" y="95">19</text>
<text x="142.9" y="91">STR_ENC-8</text>
<text x="142.9" y="93.6">STR_ENC-9</text>
<text x="43.4" y="97.5">A0</text>
<text x="43.4" y="100.1">A1</text>
<text x="48.7" y="96.1">RESET</text>
<text x="48.7" y="98.7">A0(RX0)</text>
<text x="48.7" y="101.2">A1(TX0)</text>
<text x="66.3" y="98.7">20(SDA)</text>
<text x="66.6" y="101.2">21(SCL)</text>
<text x="66.6" y="96.1">19(RX1)</text>
<text x="77.2" y="100.1">21</text>
<text x="77.2" y="97.5">20</text>
<text x="142.9" y="96.1">STR_ENC-10</text>
<text x="184.1" y="101.2">RLY1-1</text>
<text x="184.1" y="98.7">RLY1-2</text>
<text x="184.1" y="96.1">RLY1-3</text>
<text x="43.4" y="102.6">A2</text>
<text x="43.4" y="105.2">A3</text>
<text x="43.4" y="107.7">A4</text>
<text x="48.7" y="103.7">A2</text>
<text x="48.7" y="106.3">A3</text>
<text x="72.2" y="103.7">22</text>
<text x="72.2" y="106.3">23</text>
<text x="77.2" y="102.6">22</text>
<text x="77.2" y="105.2">23</text>
<text x="77.2" y="107.7">24</text>
<text x="43.4" y="110.2">A5</text>
<text x="43.4" y="112.8">A6</text>
<text x="48.7" y="108.8">A4</text>
<text x="48.7" y="111.3">A5</text>
<text x="48.7" y="113.9">A6</text>
<text x="72.2" y="108.8">24</text>
<text x="72.2" y="111.3">25</text>
<text x="72.2" y="113.9">26</text>
<text x="77.2" y="110.2">25</text>
<text x="77.2" y="112.8">26</text>
<text x="184.5" y="113.9">SW1-1</text>
<text x="184.5" y="111.3">SW1-2</text>
<text x="184.5" y="108.8">SW1-3</text>
<text x="43.4" y="115.3">A7</text>
<text x="43.4" y="117.8">A8</text>
<text x="48.7" y="116.4">A7</text>
<text x="48.7" y="119">A8</text>
<text x="72.2" y="116.4">27</text>
<text x="72.2" y="119">28</text>
<text x="77.2" y="115.3">27</text>
<text x="77.2" y="117.8">28</text>
<text x="42.2" y="122.9">A10</text>
<text x="42.4" y="125.5">A11</text>
<text x="43.4" y="120.4">A9</text>
<text x="48.7" y="121.5">A9</text>
<text x="48.7" y="124">A10</text>
<text x="72.2" y="121.5">29</text>
<text x="72.2" y="124">30</text>
<text x="77.2" y="120.4">29</text>
<text x="77.2" y="122.9">30</text>
<text x="77.2" y="125.5">31</text>
<text x="121" y="124">SW2-2</text>
<text x="121" y="121.5">SW2-3</text>
<text x="190.9" y="125.5">6</text>
<text x="42.2" y="128">A12</text>
<text x="42.2" y="130.5">A13</text>
<text x="48.7" y="126.6">A11</text>
<text x="48.7" y="129.1">A12</text>
<text x="48.7" y="131.7">A13</text>
<text x="72.2" y="126.6">31</text>
<text x="72.2" y="129.1">32</text>
<text x="72.2" y="131.7">33</text>
<text x="77.2" y="128">32</text>
<text x="77.2" y="130.5">33</text>
<text x="121" y="126.6">SW2-1</text>
<text x="190.9" y="130.5">4</text>
<text x="190.9" y="128">5</text>
<text x="42.2" y="133.1">A14</text>
<text x="42.2" y="135.6">A15</text>
<text x="48.7" y="134.2">A14</text>
<text x="48.7" y="136.7">A15</text>
<text x="72.2" y="134.2">34</text>
<text x="72.2" y="136.7">35</text>
<text x="77.2" y="133.1">34</text>
<text x="77.2" y="135.6">35</text>
<text x="190.9" y="135.6">2</text>
<text x="190.9" y="133.1">3</text>
<text x="44.8" y="140.7">1</text>
<text x="44.8" y="143.2">2</text>
<text x="44.8" y="138.2">0</text>
<text x="48.7" y="141.8">1(TX0)</text>
<text x="48.7" y="139.3">0(RX0)</text>
<text x="72.2" y="139.3">36</text>
<text x="72.2" y="141.8">37</text>
<text x="77.2" y="138.2">36</text>
<text x="77.2" y="140.7">37</text>
<text x="77.2" y="143.2">38</text>
<text x="190.9" y="138.2">1</text>
<text x="44.8" y="145.8">3</text>
<text x="44.8" y="148.3">4</text>
<text x="48.7" y="144.4">2</text>
<text x="48.7" y="146.9">3</text>
<text x="48.7" y="149.4">4</text>
<text x="72.2" y="144.4">38</text>
<text x="72.2" y="149.4">40</text>
<text x="72.2" y="146.9">39</text>
<text x="77.2" y="148.3">40</text>
<text x="77.2" y="145.8">39</text>
<text x="44.8" y="150.9">5</text>
<text x="44.8" y="153.4">6</text>
<text x="44.8" y="155.9">7</text>
<text x="48.7" y="152">5</text>
<text x="48.7" y="154.5">6</text>
<text x="72.2" y="152">41</text>
<text x="72.2" y="154.5">42</text>
<text x="77.2" y="150.9">41</text>
<text x="77.2" y="153.4">42</text>
<text x="77.2" y="155.9">43</text>
<text x="44.8" y="158.5">8</text>
<text x="44.8" y="161">9</text>
<text x="48.7" y="157.1">7</text>
<text x="48.7" y="159.6">8</text>
<text x="72.2" y="157.1">43</text>
<text x="72.2" y="159.6">44</text>
<text x="77.2" y="158.5">44</text>
<text x="77.2" y="161">45</text>
<text x="43.7" y="163.6">10</text>
<text x="43.8" y="166.1">11</text>
<text x="48.7" y="162.1">9</text>
<text x="48.7" y="164.7">10</text>
<text x="48.7" y="167.2">11</text>
<text x="72.2" y="162.1">45</text>
<text x="72.2" y="164.7">46</text>
<text x="72.2" y="167.2">47</text>
<text x="77.2" y="163.6">46</text>
<text x="77.2" y="166.1">47</text>
<text x="37.9" y="171.2">GND@0</text>
<text x="37.9" y="173.7">GND@1</text>
<text x="43.7" y="168.6">12</text>
<text x="48.7" y="169.8">12</text>
<text x="48.7" y="172.3">GND</text>
<text x="72.2" y="169.8">48</text>
<text x="72.2" y="172.3">49</text>
<text x="77.2" y="168.6">48</text>
<text x="77.2" y="173.7">50</text>
<text x="77.2" y="171.2">49</text>
<text x="37.9" y="176.3">GND@2</text>
<text x="37.9" y="178.8">GND@3</text>
<text x="48.7" y="174.8">GND</text>
<text x="48.7" y="177.4">GND</text>
<text x="48.7" y="179.9">GND</text>
<text x="72.2" y="179.9">52</text>
<text x="72.2" y="177.4">51</text>
<text x="72.2" y="174.8">50</text>
<text x="77.2" y="178.8">52</text>
<text x="77.2" y="176.3">51</text>
<text x="37.9" y="181.3">GND@4</text>
<text x="48.7" y="182.4">GND</text>
<text x="72.2" y="182.4">53</text>
<text x="77.2" y="181.3">53</text>
</g>
<g font-size="1.8" fill="#808080">
<text x="88.3" y="47.7">STR_DIR</text>
<text x="88.3" y="45.2">STR_ENA</text>
<text x="123.4" y="42.7">STR_PUL</text>
<text x="123.8" y="47.7">STR_DIR</text>
<text x="189.9" y="42.7">5V</text>
<text x="189.9" y="47.7">GND</text>
<text x="189.9" y="45.2">REM_ENC</text>
<text x="223.3" y="45.2">GAS_EN</text>
<text x="88.3" y="50.3">STR_PUL</text>
<text x="123.2" y="52.8">STR_ENA</text>
<text x="31.8" y="55.4">5V2</text>
<text x="90.8" y="55.4">GND</text>
<text x="223.8" y="55.4">R_PWM</text>
<text x="261" y="55.4">GND</text>
<text x="135.9" y="62.5" transform="rotate(-90 135.9 62.5)">GND</text>
<text x="168.2" y="63">L_PWM</text>
<text x="202.6" y="63">R_PWM</text>
<text x="222.3" y="65.5">STR_ENA</text>
<text x="165.9" y="68.1">L_IS</text>
<text x="207.6" y="68.1">R_IS</text>
<text x="129.3" y="73.1">SEN1</text>
<text x="129.3" y="75.7">SEN2</text>
<text x="179.1" y="75.2" transform="rotate(-90 179.1 75.2)">GND</text>
<text x="199.4" y="73.4" transform="rotate(-90 199.4 73.4)">5V</text>
<text x="35.3" y="83.3">5V</text>
<text x="129.3" y="78.2">SEN3</text>
<text x="129.3" y="80.7">SEN4</text>
<text x="129.3" y="83.3">SEN5</text>
<text x="129.3" y="85.8">SEN6</text>
<text x="129.3" y="88.4">SEN7</text>
<text x="128.3" y="96">SEN10</text>
<text x="129.3" y="90.9">SEN8</text>
<text x="129.3" y="93.4">SEN9</text>
<text x="207.6" y="96">5V</text>
<text x="28.8" y="101.1">REM_ENC</text>
<text x="83.2" y="98.5">SDA</text>
<text x="83.2" y="101.1">SCL</text>
<text x="207.6" y="98.5">GND</text>
<text x="33.5" y="103.6">R_IS</text>
<text x="33.8" y="106.1">L_IS</text>
<text x="30.1" y="111.2">F_MODE</text>
<text x="30.3" y="108.7">GAS_EN</text>
<text x="207.6" y="111.2">F_MODE</text>
<text x="197.5" y="129">5V</text>
<text x="197.5" y="126.5">GND</text>
<text x="197.5" y="131.5">SDA</text>
<text x="197.5" y="136.6">GND</text>
<text x="197.5" y="134.1">SCL</text>
<text x="197.5" y="139.2">GAS_SIG</text>
<text x="32.8" y="144.2">SEN1</text>
<text x="32.8" y="146.8">SEN2</text>
<text x="32.8" y="149.3">SEN3</text>
<text x="195" y="146.8">GND</text>
<text x="32.8" y="151.8">SEN4</text>
<text x="32.8" y="154.4">SEN5</text>
<text x="143.5" y="150.6" transform="rotate(-90 143.5 150.6)">48V</text>
<text x="151.1" y="154.6" transform="rotate(-90 151.1 154.6)">GAS_EN</text>
<text x="195" y="151.8">GAS_SIG</text>
<text x="32.8" y="156.9">SEN6</text>
<text x="32.8" y="159.5">SEN7</text>
<text x="85.7" y="159.5">R_PWM</text>
<text x="31.8" y="167.1">SEN10</text>
<text x="32.8" y="162">SEN8</text>
<text x="32.8" y="164.5">SEN9</text>
<text x="85.7" y="162">L_PWM</text>
<text x="28.5" y="182.3">GND</text>
</g>
<g font-size="1.8" fill="#0dab76">
<text x="219.1" y="73.1">Bikin PCB sendiri untuk pembagi 24V</text>
<text x="219.1" y="75">INPUT: BATERAI 24 V [+, -]</text>
<text x="219.1" y="76.9">OUTPUT1: Ke DRIVER REM [+, -]</text>
<text x="219.1" y="78.8">OUTPUT2: Ke DRIVER STEPPER [+, -]</text>
<text x="219.1" y="80.7">OUTPUT3: Ke ENC ABSOLUTE [+, -]</text>
<text x="219.1" y="82.7">+ EMERGENCY BUTTON?</text>
<text x="166.5" y="100.4">- to header female</text>
<text x="169.2" y="98.5">- Molex @PCB</text>
<text x="171.1" y="96.6">Relay Inputs</text>
<text x="168.2" y="111.2">- Molex @ PCB</text>
<text x="171.7" y="109.3">Switch CH1</text>
<text x="172.1" y="113.1">- to Scun U</text>
<text x="206.4" y="108">Flag Mode Otonom/Manual</text>
<text x="104.7" y="123.9">- Molex @ PCB</text>
<text x="108.2" y="122">Switch CH2</text>
<text x="108.6" y="125.8">- to Scun U</text>
<text x="166.2" y="127.7">DAC kepasang lsg</text>
<text x="166.5" y="129.6">- Header F @PCB</text>
<text x="168.6" y="131.5">- Remember to</text>
<text x="170.5" y="133.4">leave spaces</text>
<text x="208.9" y="147.4">Peripheral:</text>
<text x="208.9" y="149.3">- GND dari TPS</text>
<text x="175.9" y="155.7">[5Vi, GND] TPS dan Gas Main Board Disambung Langsung</text>
<text x="208.9" y="151.2">- Sinyal Ke NO Relay</text>
<text x="105.4" y="159.5">[48V, SIG] ACC MB dan ACC SW via screw terminal ke PCB</text>
<text x="134.5" y="161.4">GAS_EN pin D3 MEGA</text>
<text x="175.9" y="157.6">SIG TPS ke NC Relay</text>
<text x="175.9" y="159.5">SIG GAS MB ke COM Relay</text>
<text x="175.9" y="161.4">F_MODE ke D2 MEGA</text>
</g>
</svg>
